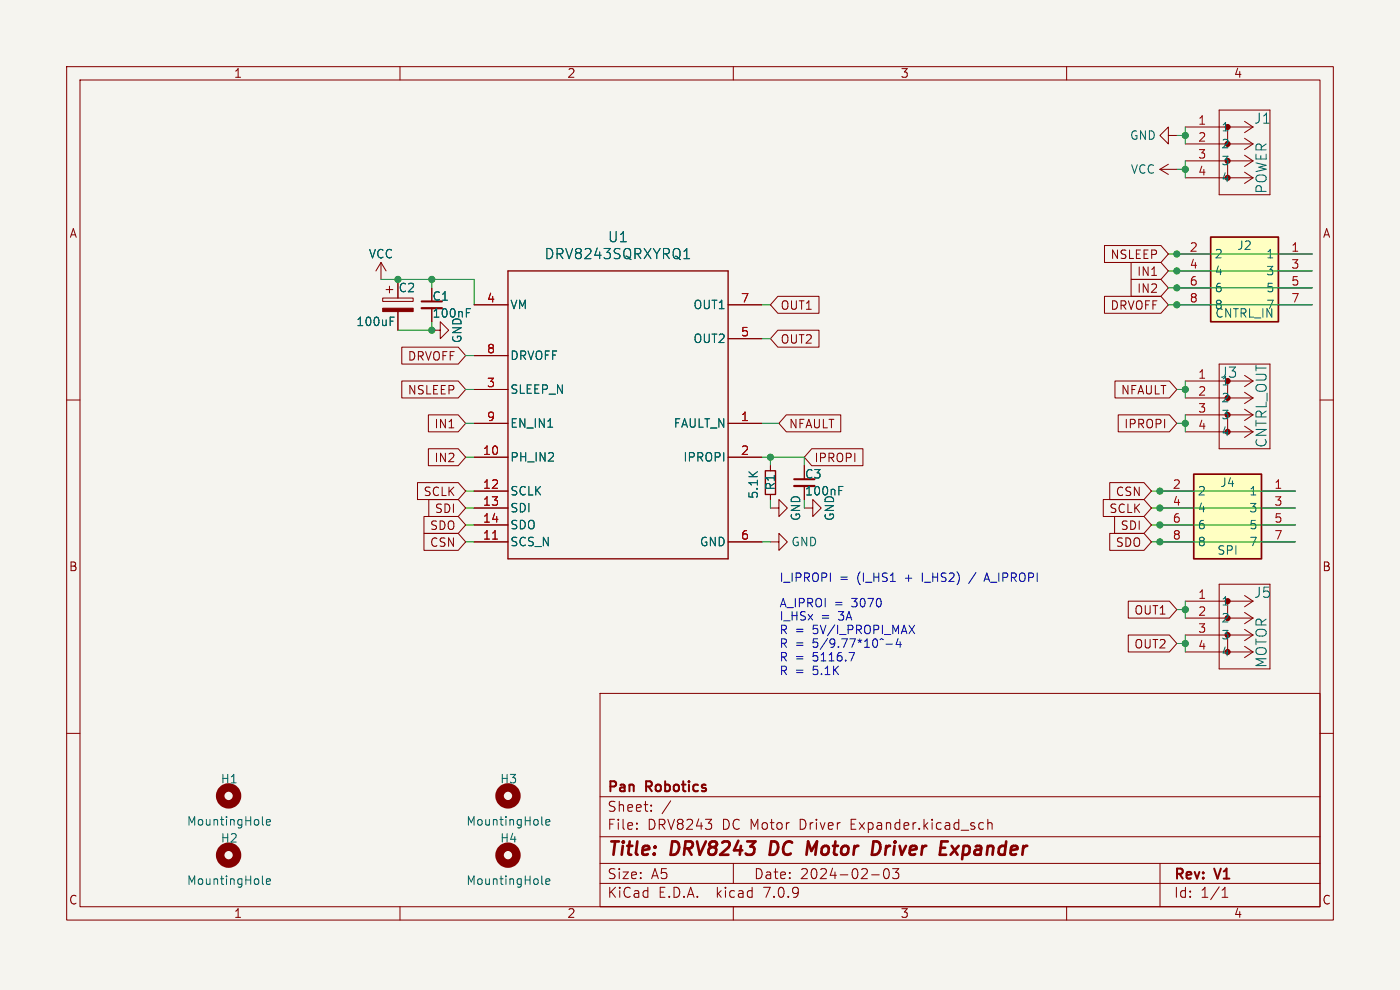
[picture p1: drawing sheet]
<svg xmlns="http://www.w3.org/2000/svg" width="297mm" height="210mm" viewBox="0 0 297 210" stroke-linecap="round" stroke-linejoin="round" font-family="sans-serif">
<path d="M0 0h297.1v210.1h-297.1z" fill="#f5f4ef" stroke="#f5f4ef" stroke-width=".21"/>
<g fill="none" stroke="#840000" stroke-width=".22">
<path d="M14.1 14.1h268.8v181.1h-268.8zM17 17h263v175.3h-263zM84.9 14.1v2.9M155.6 14.1v2.9M226.3 14.1v2.9M246.1 35.9l1.8 1.1M246.1 35.9h3.6M247.9 28.7v-1.8l-1.8 1.8 1.8 1.8v-1.8h1.8M247.9 34.8l-1.8 1.1M251.5 37.7h14.3M251.5 34.1h14.3M251.5 30.5h14.3"/>
<path d="M251.5 26.9h14.3M258.6 23.3h10.8v18h-10.8zM260.4 26.9v3.6M260.4 34.1v3.6M264 36.5l1.8 1.2M264 32.9l1.8 1.2M264 29.3l1.8 1.2M264 25.7l1.8 1.2M265.8 37.7l-1.8 1.2M265.8 34.1l-1.8 1.2M265.8 30.5l-1.8 1.2M265.8 26.9l-1.8 1.2"/>
<path d="M80.8 55.7l-1.1 1.8M80.8 55.7v3.6M80.8 55.7l1.1 1.8M84.4 59.3v3.9M234.3 52.1h12l1.6 1.8-1.6 1.8h-12zM240 59.3h6.3l1.6 1.8-1.6 1.8h-6.3zM240 55.7h6.3l1.6 1.8-1.6 1.8h-6.3zM249.7 53.9h7.1M249.7 57.5h7.1M271.2 53.9h7.2M271.2 57.5h7.2M81.2 63.2h6.4v.7h-6.4z"/>
<path d="M81.9 61.4h1.4M82.6 60.7v1.4M84.4 66.1v3.9M85.2 73.6h12l1.6 1.8-1.6 1.8h-12zM91.6 70h1.8v-1.7l1.8 1.7-1.8 1.8v-1.8M91.6 61.1v2.8M100.6 64.7h7.2M100.6 75.4h7.2M154.5 64.7h7.1M154.5 71.8h7.1M165 70h8.7v3.6h-8.7l-1.6-1.8zM165 62.9h8.7v3.6h-8.7l-1.6-1.8z"/>
<path d="M234.3 62.9h12l1.6 1.8-1.6 1.8h-12zM249.7 61.1h7.1M249.7 64.7h7.1M258.6 77.2h10.8v18h-10.8zM264 79.6l1.8 1.2M271.2 61.1h7.2M271.2 64.7h7.2M14.1 84.9h2.9M85.2 80.8h12l1.6 1.8-1.6 1.8h-12zM90.9 88h6.3l1.6 1.8-1.6 1.8h-6.3zM90.9 95.2h6.3l1.6 1.8-1.6 1.8h-6.3zM100.6 89.8h7.2"/>
<path d="M100.6 97h7.2M100.6 82.6h7.2M154.5 89.8h7.1M154.5 97h7.1M163.4 98.8v1.1M166.8 88h11.6v3.6h-11.6l-1.6-1.8zM170.6 98.8v2.9M172.2 95.2h10.9v3.6h-10.9l-1.6-1.8zM236.5 80.8h11.6l1.6 1.8-1.6 1.8h-11.6zM237.2 88h10.9l1.6 1.8-1.6 1.8h-10.9zM251.5 91.6h14.3M251.5 88h14.3"/>
<path d="M251.5 84.4h14.3M251.5 80.8h14.3M260.4 80.8v3.6M260.4 88v3.6M264 90.4l1.8 1.2M264 86.8l1.8 1.2M264 83.2l1.8 1.2M265.8 91.6l-1.8 1.2M265.8 88l-1.8 1.2M265.8 84.4l-1.8 1.2M265.8 80.8l-1.8 1.2M280 84.9h2.9"/>
<path d="M88.6 102.4h8.6l1.6 1.8-1.6 1.8h-8.6zM89.9 113.2h7.3l1.6 1.7-1.6 1.8h-7.3zM89.9 109.6h7.3l1.6 1.8-1.6 1.8h-7.3zM91 106h6.2l1.6 1.8-1.6 1.8h-6.2zM100.6 114.9h7.2M100.6 104.2h7.2M100.6 107.8h7.2M100.6 111.4h7.2M154.5 114.9h7.1M163.4 107.8h1.8v-1.8l1.8 1.8-1.8 1.8v-1.8M163.4 114.9h1.8v-1.7l1.8 1.7-1.8 1.8v-1.8M163.4 104.9v1.1"/>
<path d="M170.6 107.8h1.8v-1.8l1.8 1.8-1.8 1.8v-1.8M234.1 106h8.6l1.6 1.8-1.6 1.8h-8.6zM235.4 113.2h7.3l1.6 1.7-1.6 1.8h-7.3zM235.4 102.4h7.3l1.6 1.8-1.6 1.8h-7.3zM236.4 109.6h6.3l1.6 1.8-1.6 1.8h-6.3zM246.1 114.9h7.1M246.1 104.2h7.1M246.1 107.8h7.1M246.1 111.4h7.1M267.6 114.9h7.2M267.6 104.2h7.2M267.6 107.8h7.2"/>
<path d="M267.6 111.4h7.2M239.4 134.7h8.7l1.6 1.8-1.6 1.8h-8.7zM239.4 127.5h8.7l1.6 1.8-1.6 1.8h-8.7zM251.5 138.3h14.3M251.5 134.7h14.3M251.5 131.1h14.3M251.5 127.5h14.3M258.6 123.9h10.8v18h-10.8zM260.4 127.5v3.6M260.4 134.7v3.6M264 137.1l1.8 1.2M264 133.5l1.8 1.2"/>
<path d="M264 129.9l1.8 1.2M264 126.3l1.8 1.2M265.8 138.3l-1.8 1.2M265.8 134.7l-1.8 1.2M265.8 131.1l-1.8 1.2M265.8 127.5l-1.8 1.2M14.1 155.6h2.9M127.3 147.1h152.7v45.2h-152.7zM280 155.6h2.9M127.3 177.5h152.7M127.3 169h152.7M135.1 175.7v.2"/>
<path d="M135.1 174.6v.2M138.1 171.9v.2M138.1 170.8v.2M142.3 169.9l-1.8 2.7M208.5 174.5l.2 .1M208.7 175.8l-.2 .1M209.6 173.8v2.1M209.6 174.7a.53 .53 0 0 1 .9 .1v1.1M84.9 192.3v2.9M127.3 187.4h152.7M127.3 183.2h152.7M155.6 192.3v2.9"/>
<path d="M155.6 183.2v4.2M184.9 185.6h1.6M187.6 184.5l.5-.2a1.33 1.33 0 0 1 0 2.1h-.2a1.29 1.29 0 0 1-.3-1.9zM189.4 184.3h1.3l-.7 .8a.58 .58 0 0 1 .7 .4v.5l-.2 .3-.8 .1-.3-.2M226.3 192.3v2.9M246.1 183.2v9.1M259.3 190.3h1.2M259.3 188.8l.6-.6v2.1"/>
</g>
<path d="M163.6 178.5l-.3 2.8h.6M171.4 178.5l.7 2 1.2-2M186 178.5a1.37 1.37 0 0 1 .5 2.1l-.4 .6M201.9 179.4l1.2 1.9M203.4 179.4l-1.7 1.9" fill="none" stroke="#840000" stroke-width=".57"/>
<g fill="#840000" stroke="#840000" stroke-width=".21">
<circle cx="260.4" cy="26.9" r=".54"/>
<circle cx="260.4" cy="127.5" r=".54"/>
</g>
<g fill="none" stroke="#840000" stroke-width="1.8">
<circle cx="48.5" cy="168.8" r="1.8"/>
<circle cx="107.8" cy="168.8" r="1.8"/>
<circle cx="48.5" cy="181.4" r="1.8"/>
<circle cx="107.8" cy="181.4" r="1.8"/>
</g>
<g fill="none" stroke="#006464" stroke-width=".22">
<path d="M145.1 54.9h1.2M145.5 53l.2-.3v2.2M82.8 68.1h.6M82.8 67.3h.8M98.9 66.3h.6M98.9 65.5h.9M178 104.1h.6M178 103.2h.8M55.7 174.8l.2 .2M56.5 174.4l.9-.1-.1-.4-.5-.1-.3 .3 .1 .9h.7M114.9 174.8l.3 .2M115.8 174.4l.8-.1v-.4l-.6-.1-.2 .3 .1 .9h.7"/>
<path d="M55.7 187.4l.2 .2M56.5 187l.9-.2-.1-.3-.5-.1-.3 .3 .1 .8h.7M114.9 187.4l.3 .2M115.8 187l.8-.2v-.3l-.6-.1-.2 .3 .1 .8h.7"/>
</g>
<g fill="#ffffc2" stroke="#ffffc2" stroke-width=".21">
<path d="M256.8 50.3h14.4v18h-14.4z"/>
<path d="M253.2 100.6h14.4v17.9h-14.4z"/>
</g>
<path d="M256.8 50.3h14.4v18h-14.4zM253.2 100.6h14.4v17.9h-14.4z" fill="none" stroke="#840000" stroke-width=".36"/>
<path d="M107.8 57.5h46.7v61h-46.7zM162.4 99.9h2.1v5h-2.1z" fill="none" stroke="#840000" stroke-width=".29"/>
<path d="M104.5 114.4h1" fill="none" stroke="#a90000" stroke-width=".22"/>
<path d="M89.4 65.4h4.4M168.5 103.1h4.3" fill="none" stroke="#840000" stroke-width=".47"/>
<path d="M89.4 63.9h4.4M168.5 101.7h4.3" fill="none" stroke="#840000" stroke-width=".43"/>
<path d="M81.2 65.4h6.4v.7h-6.4z" fill="#840000" stroke="#840000" stroke-width=".22"/>
<path d="M181.3 138.4l-.8 1.8M188 136.6h1.3M190.5 135.4l-.4 1.3h1.1M191 136.1v1.2M192.8 132.6l1.2 1.8M194 132.6l-1.2 1.8M207 121.5l-1.5 2.3M208.9 122.8h.9M209.3 121.5l-.6 1.8" fill="none" stroke="#0000c2" stroke-width=".22"/>
<g fill="none" stroke="#009600" stroke-width=".22">
<path d="M249.7 28.7h1.8M249.7 35.9h1.8M251.5 26.9v3.6M251.5 34.1v3.6M80.8 59.3h19.8v5.4M91.6 59.3v1.8M247.9 53.9h30.5M247.9 57.5h30.5M91.6 68.3v1.7h-7.2M98.8 75.4h1.8M161.6 64.7h1.8M161.6 71.8h1.8"/>
<path d="M247.9 61.1h30.5M247.9 64.7h30.5M98.8 97h1.8M98.8 82.6h1.8M98.8 89.8h1.8M161.6 97h9v1.8M161.6 89.8h3.6M163.4 97v1.8M249.7 82.6h1.8M249.7 89.8h1.8M251.5 80.8v3.6M251.5 88v3.6"/>
<path d="M98.8 111.4h1.8M98.8 114.9h1.8M98.8 104.2h1.8M98.8 107.8h1.8M161.6 114.9h1.8M163.4 106v1.8M244.3 111.4h30.5M244.3 114.9h30.5M244.3 104.2h30.5M244.3 107.8h30.5M249.7 129.3h1.8M249.7 136.5h1.8"/>
<path d="M251.5 127.5v3.6M251.5 134.7v3.6"/>
</g>
<g fill="#009600" stroke="#009600" stroke-width=".22">
<circle cx="251.5" cy="89.8" r=".65"/>
<circle cx="251.5" cy="82.6" r=".65"/>
<circle cx="246.1" cy="104.2" r=".65"/>
<circle cx="251.5" cy="28.7" r=".65"/>
<circle cx="251.5" cy="35.9" r=".65"/>
<circle cx="249.7" cy="57.5" r=".65"/>
<circle cx="249.7" cy="53.9" r=".65"/>
<circle cx="249.7" cy="61.1" r=".65"/>
<circle cx="249.7" cy="64.7" r=".65"/>
<circle cx="91.6" cy="59.3" r=".65"/>
<circle cx="163.4" cy="97" r=".65"/>
<circle cx="91.6" cy="70" r=".65"/>
<circle cx="84.4" cy="59.3" r=".65"/>
<circle cx="251.5" cy="129.3" r=".65"/>
<circle cx="246.1" cy="114.9" r=".65"/>
<circle cx="246.1" cy="111.4" r=".65"/>
<circle cx="251.5" cy="136.5" r=".65"/>
<circle cx="246.1" cy="107.8" r=".65"/>
</g>
<g font-size="3.9" fill="#840000">
<text x="128.7" y="182.3">Title:</text>
<text x="142.4" y="182.3">DRV8243</text>
<text x="164.5" y="182.3">DC</text>
<text x="173.5" y="182.3">Motor</text>
<text x="188.5" y="182.3">Driver</text>
<text x="204" y="182.3">Expander</text>
</g>
<g font-size="3" fill="#006464">
<text x="265.9" y="26.5">J1</text>
<text x="269" y="41.2" transform="rotate(-90 269 41.2)">POWER</text>
<text x="128.9" y="51.7">U1</text>
<text x="115.4" y="55.3">DRV8243SQRXYRQ1</text>
<text x="258.7" y="80.4">J3</text>
<text x="269" y="95.1" transform="rotate(-90 269 95.1)">CNTRL_OUT</text>
<text x="265.9" y="127.1">J5</text>
<text x="269" y="141.8" transform="rotate(-90 269 141.8)">MOTOR</text>
</g>
<g font-size="3" fill="#840000">
<text x="128.7" y="172.5">Sheet:</text>
<text x="128.7" y="168.6">Pan</text>
<text x="137.1" y="168.6">Robotics</text>
<text x="128.7" y="176.3">File:</text>
<text x="137.3" y="176.3">DRV8243</text>
<text x="153.3" y="176.3">DC Motor</text>
<text x="170" y="176.3">Driver</text>
<text x="181" y="176.3">Expander.kicad_sch</text>
<text x="128.7" y="190.8">KiCad</text>
<text x="128.7" y="186.8">Size:</text>
<text x="138.1" y="186.8">A5</text>
<text x="139.6" y="190.8">E.D.A.</text>
<text x="152.2" y="190.8">kicad</text>
<text x="159.8" y="186.8">Date:</text>
<text x="162.4" y="190.8">7.0.9</text>
<text x="169.7" y="186.8">2024-02-03</text>
<text x="248.9" y="187.1">Rev:</text>
<text x="248.9" y="190.8">Id:</text>
<text x="254.7" y="190.8">1/1</text>
<text x="257.9" y="187.1">V1</text>
</g>
<g font-size="2.6" fill="#840000">
<text x="49.5" y="16.8">1</text>
<text x="120.2" y="16.8">2</text>
<text x="190.9" y="16.8">3</text>
<text x="261.6" y="16.8">4</text>
<text x="14.6" y="50.7">A</text>
<text x="280.5" y="50.7">A</text>
<text x="14.5" y="121.5">B</text>
<text x="280.4" y="121.5">B</text>
<text x="14.5" y="192.2">C</text>
<text x="49.5" y="195">1</text>
<text x="120.2" y="195">2</text>
<text x="190.9" y="195">3</text>
<text x="261.6" y="195">4</text>
<text x="280.4" y="192.2">C</text>
</g>
<g font-size="2.5" fill="#006464">
<text x="239.6" y="30">GND</text>
<text x="259" y="28.2">1</text>
<text x="259" y="31.8">2</text>
<text x="259" y="35.3">3</text>
<text x="239.8" y="37.1">VCC</text>
<text x="259" y="38.9">4</text>
<text x="262.3" y="53.3">J2</text>
<text x="78.1" y="55.1">VCC</text>
<text x="257.6" y="55.1">2</text>
<text x="257.6" y="58.7">4</text>
<text x="268.5" y="55.1">1</text>
<text x="268.5" y="58.7">3</text>
<text x="84.4" y="62.3">C2</text>
<text x="91.6" y="64.1">C1</text>
<text x="108.1" y="65.9">VM</text>
<text x="147" y="65.9">OUT1</text>
<text x="257.6" y="62.3">6</text>
<text x="257.6" y="65.9">8</text>
<text x="268.5" y="62.3">5</text>
<text x="268.5" y="65.9">7</text>
<text x="75.4" y="69.5">100uF</text>
<text x="257.7" y="67.7">CNTRL_IN</text>
<text x="98.2" y="72.9" transform="rotate(-90 98.2 72.9)">GND</text>
<text x="108.1" y="76.7">DRVOFF</text>
<text x="147" y="73.1">OUT2</text>
<text x="108.1" y="83.8">SLEEP_N</text>
<text x="259" y="82">1</text>
<text x="259" y="85.6">2</text>
<text x="259" y="89.2">3</text>
<text x="108.1" y="91">EN_IN1</text>
<text x="142.8" y="91">FAULT_N</text>
<text x="259" y="92.8">4</text>
<text x="108.1" y="98.2">PH_IN2</text>
<text x="144.8" y="98.2">IPROPI</text>
<text x="170.6" y="101.8">C3</text>
<text x="108.1" y="105.4">SCLK</text>
<text x="161.1" y="106" transform="rotate(-90 161.1 106)">5.1K</text>
<text x="164.7" y="104.2" transform="rotate(-90 164.7 104.2)">R1</text>
<text x="254" y="105.4">2</text>
<text x="258.7" y="103.6">J4</text>
<text x="264.9" y="105.4">1</text>
<text x="108.1" y="109">SDI</text>
<text x="108.1" y="112.6">SDO</text>
<text x="170.1" y="110.6" transform="rotate(-90 170.1 110.6)">GND</text>
<text x="177.2" y="110.6" transform="rotate(-90 177.2 110.6)">GND</text>
<text x="254" y="109">4</text>
<text x="254" y="112.6">6</text>
<text x="264.9" y="109">3</text>
<text x="264.9" y="112.6">5</text>
<text x="108.1" y="116.2">SCS_N</text>
<text x="148.3" y="116.2">GND</text>
<text x="167.7" y="116.2">GND</text>
<text x="254" y="116.2">8</text>
<text x="258.1" y="118">SPI</text>
<text x="264.9" y="116.2">7</text>
<text x="259" y="128.7">1</text>
<text x="259" y="132.3">2</text>
<text x="259" y="135.9">3</text>
<text x="259" y="139.5">4</text>
<text x="46.7" y="166.5">H1</text>
<text x="106" y="166.5">H3</text>
<text x="39.5" y="175.4">MountingHole</text>
<text x="46.7" y="179">H2</text>
<text x="98.8" y="175.4">MountingHole</text>
<text x="106" y="179">H4</text>
<text x="39.5" y="188">MountingHole</text>
<text x="98.8" y="188">MountingHole</text>
</g>
<g font-size="2.5" fill="#a90000">
<text x="254" y="26.6">1</text>
<text x="254" y="30.2">2</text>
<text x="254" y="33.8">3</text>
<text x="254" y="37.4">4</text>
<text x="252.3" y="53.5">2</text>
<text x="273.8" y="53.5">1</text>
<text x="252.3" y="57.1">4</text>
<text x="273.8" y="57.1">3</text>
<text x="103.2" y="64.3">4</text>
<text x="157.1" y="64.3">7</text>
<text x="252.3" y="60.7">6</text>
<text x="252.3" y="64.3">8</text>
<text x="273.8" y="60.7">5</text>
<text x="273.8" y="64.3">7</text>
<text x="157.1" y="71.5">5</text>
<text x="103.2" y="75.1">8</text>
<text x="103.2" y="82.3">3</text>
<text x="254" y="80.5">1</text>
<text x="103.2" y="89.4">9</text>
<text x="157.1" y="89.4">1</text>
<text x="254" y="84.1">2</text>
<text x="254" y="87.6">3</text>
<text x="254" y="91.2">4</text>
<text x="102.3" y="96.6">10</text>
<text x="157.1" y="96.6">2</text>
<text x="102.3" y="103.8">12</text>
<text x="102.3" y="107.4">13</text>
<text x="248.7" y="103.8">2</text>
<text x="248.7" y="107.4">4</text>
<text x="270.2" y="103.8">1</text>
<text x="270.2" y="107.4">3</text>
<text x="102.3" y="111">14</text>
<text x="248.7" y="111">6</text>
<text x="270.2" y="111">5</text>
<text x="102.3" y="114.6">11</text>
<text x="157.1" y="114.6">6</text>
<text x="248.7" y="114.6">8</text>
<text x="270.2" y="114.6">7</text>
<text x="254" y="127.2">1</text>
<text x="254" y="130.8">2</text>
<text x="254" y="134.3">3</text>
<text x="254" y="137.9">4</text>
</g>
<g font-size="2.5" fill="#840000">
<text x="235.5" y="55.2">NSLEEP</text>
<text x="241.1" y="58.8">IN1</text>
<text x="241.1" y="62.4">IN2</text>
<text x="91.6" y="67.7">100nF</text>
<text x="165.5" y="66">OUT1</text>
<text x="235.5" y="66">DRVOFF</text>
<text x="86.4" y="76.8">DRVOFF</text>
<text x="165.5" y="73.2">OUT2</text>
<text x="86.4" y="84">NSLEEP</text>
<text x="237.7" y="84">NFAULT</text>
<text x="92" y="91.2">IN1</text>
<text x="167.3" y="91.2">NFAULT</text>
<text x="238.4" y="91.2">IPROPI</text>
<text x="92" y="98.3">IN2</text>
<text x="172.6" y="98.3">IPROPI</text>
<text x="89.7" y="105.5">SCLK</text>
<text x="170.6" y="105.4">100nF</text>
<text x="236.6" y="105.5">CSN</text>
<text x="91.1" y="112.7">SDO</text>
<text x="92.1" y="109.1">SDI</text>
<text x="235.2" y="109.1">SCLK</text>
<text x="237.6" y="112.7">SDI</text>
<text x="91.1" y="116.3">CSN</text>
<text x="236.6" y="116.3">SDO</text>
<text x="240.5" y="130.7">OUT1</text>
<text x="240.5" y="137.9">OUT2</text>
</g>
<g font-size="2.5" fill="#0000c2">
<text x="165.2" y="123.6">I_IPROPI</text>
<text x="178.1" y="123.6">=</text>
<text x="182" y="123.6">(I_HS1</text>
<text x="192.4" y="123.6">+</text>
<text x="196.2" y="123.6">I_HS2)</text>
<text x="210.2" y="123.6">A_IPROPI</text>
<text x="165.2" y="131.8">I_HSx</text>
<text x="165.2" y="129">A_IPROI</text>
<text x="174.2" y="131.8">=</text>
<text x="177" y="129">=</text>
<text x="178" y="131.8">3A</text>
<text x="180.9" y="129">3070</text>
<text x="165.2" y="134.7">R =</text>
<text x="165.2" y="137.6">R =</text>
<text x="172.6" y="134.7">5V/I_PROPI_MAX</text>
<text x="172.6" y="137.6">5/9.77*10^-4</text>
<text x="165.2" y="140.4">R =</text>
<text x="165.2" y="143.3">R =</text>
<text x="172.6" y="140.4">5116.7</text>
<text x="172.6" y="143.3">5.1K</text>
</g>
</svg>
